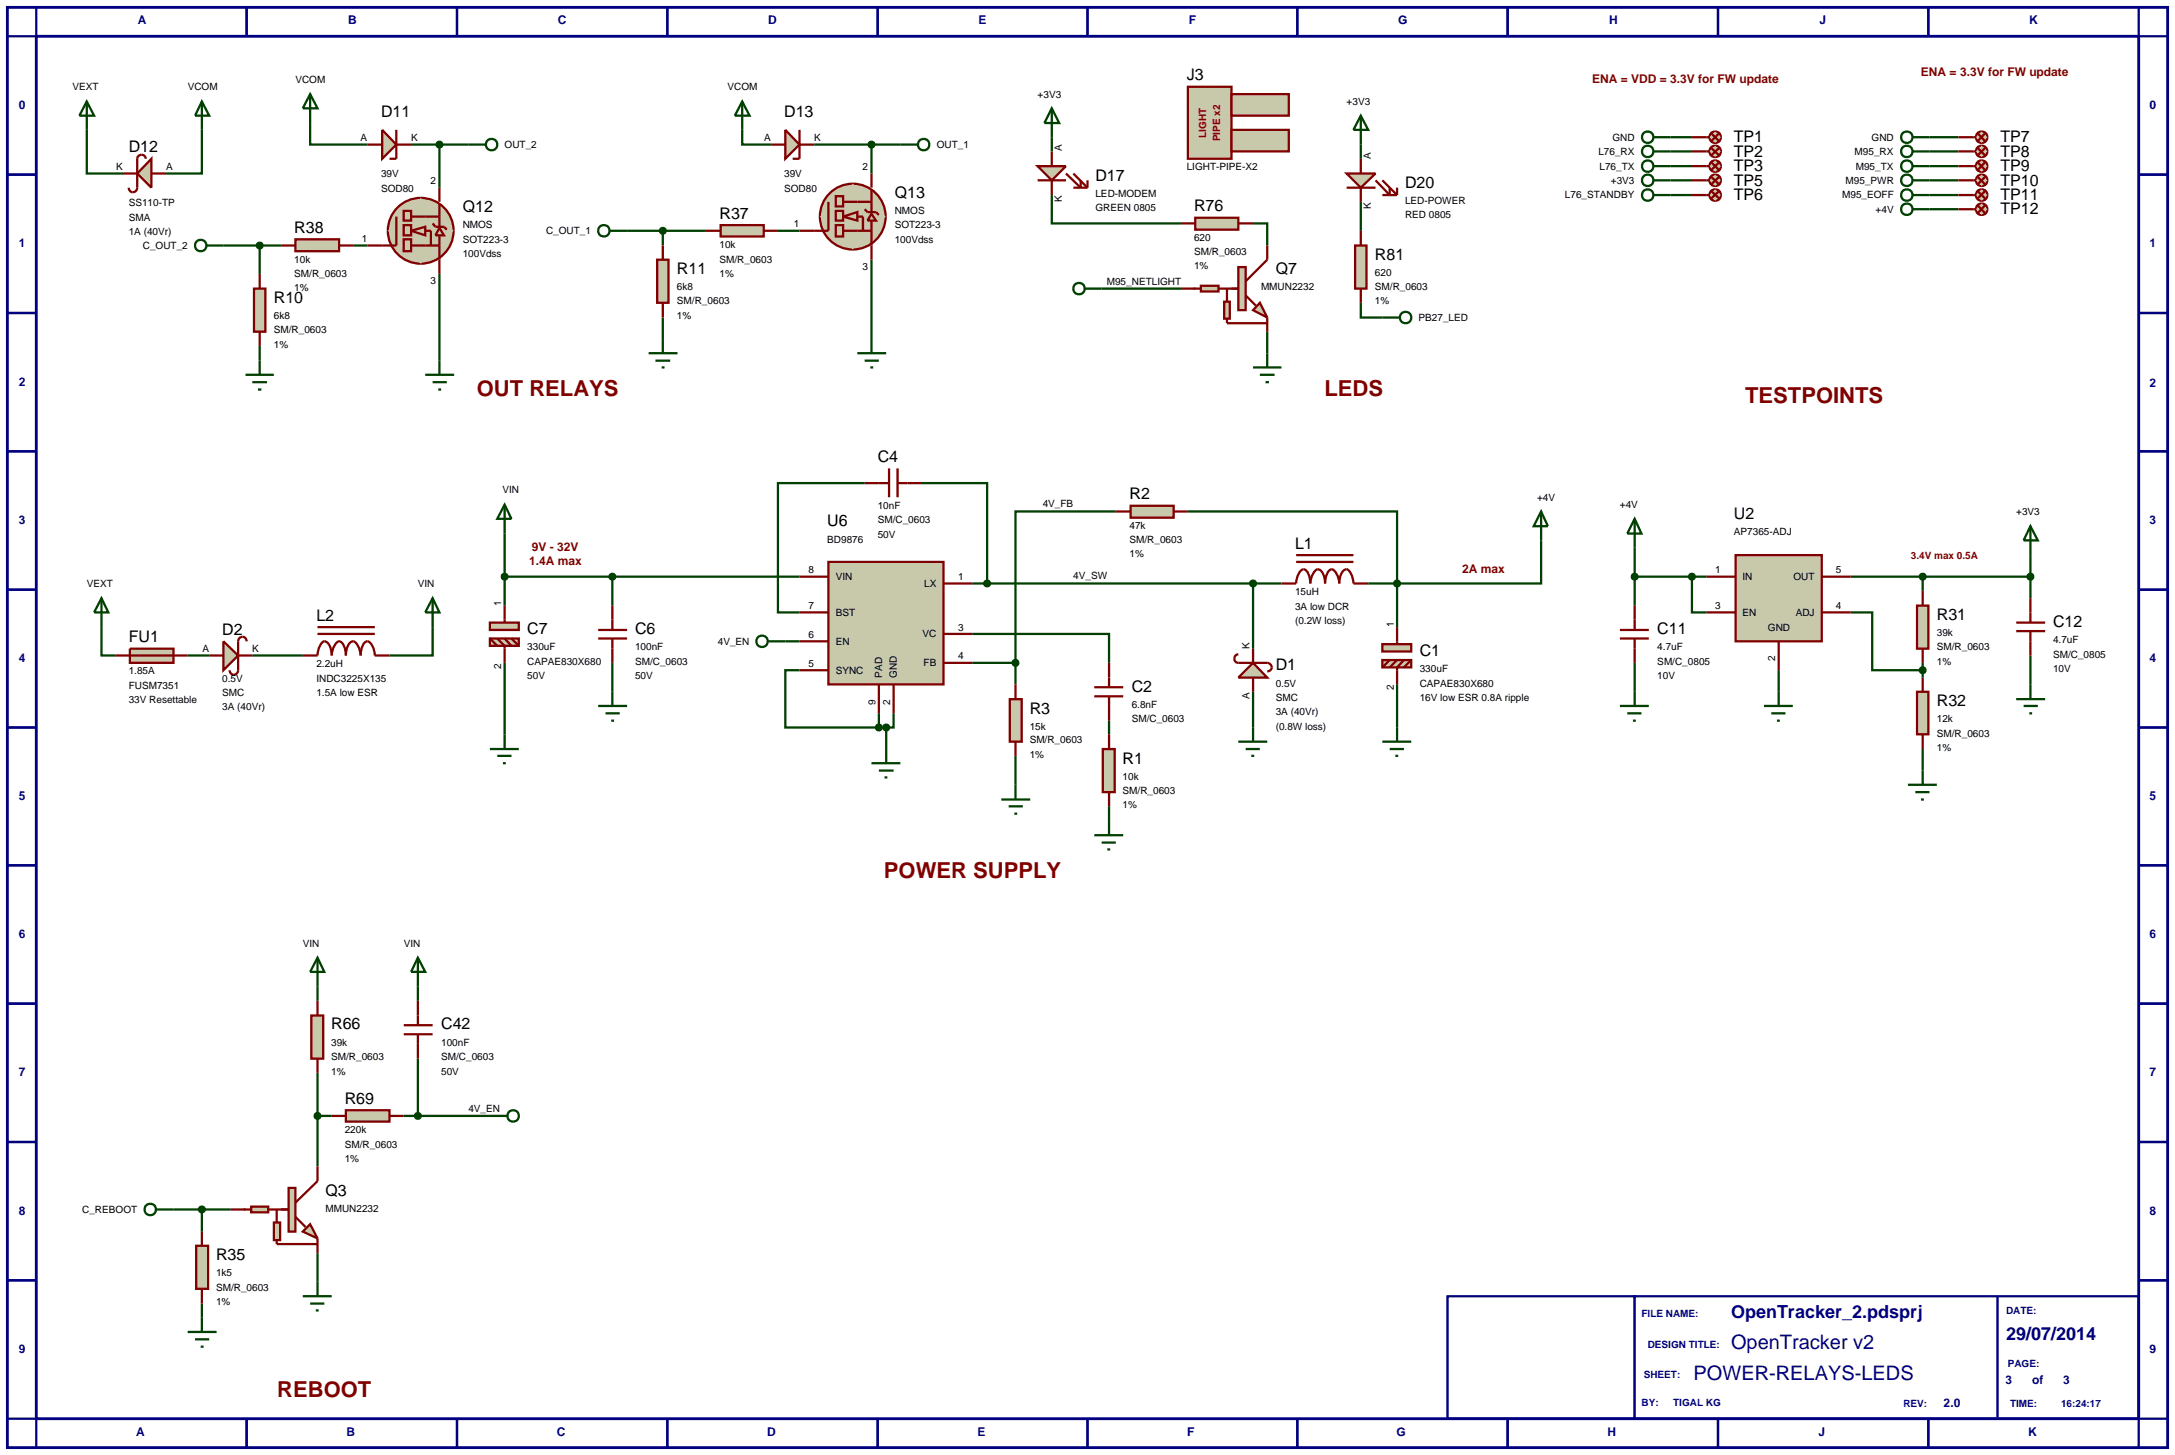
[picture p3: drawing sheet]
<svg xmlns="http://www.w3.org/2000/svg" width="384mm" height="257mm" viewBox="0 0 384 257" stroke-linecap="round" stroke-linejoin="round" font-family="sans-serif">
<g fill="#fff" stroke="#000080" stroke-width=".4">
<path d="M255.3 228.6h33v21.6h-33z"/>
<path d="M288.3 228.6h88.9v21.6h-88.9z"/>
</g>
<path d="M1.3 1.3h381v254h-381zM6.4 6.4h370.8v243.8h-370.8z" fill="none" stroke="#000080" stroke-width=".5"/>
<g fill="none" stroke="#000080" stroke-width=".4">
<path d="M6.4 1.3v5.1h-5.1M43.5 1.3v5.1M80.6 1.3v5.1M117.7 1.3v5.1M154.8 1.3v5.1M191.8 1.3v5.1M228.8 1.3v5.1M265.9 1.3v5.1M303 1.3v5.1M340.1 1.3v5.1M377.2 1.3v5.1h5.1M1.3 30.8h5.1"/>
<path d="M377.2 30.8h5.1M1.3 55.2h5.1M377.2 55.2h5.1M1.3 79.6h5.1M377.2 79.6h5.1M1.3 104h5.1M377.2 104h5.1M1.3 128.3h5.1M377.2 128.3h5.1M1.3 152.6h5.1M377.2 152.6h5.1M1.3 177h5.1"/>
<path d="M377.2 177h5.1M1.3 201.4h5.1M377.2 201.4h5.1M1.3 225.8h5.1M352.3 228.7v21.3M377.2 225.8h5.1M1.3 250.2h5.1v5.1M43.5 250.2v5.1M80.6 250.2v5.1M117.7 250.2v5.1M154.8 250.2v5.1M191.8 250.2v5.1"/>
<path d="M228.8 250.2v5.1M265.9 250.2v5.1M303 250.2v5.1M340.1 250.2v5.1M382.3 250.2h-5.1v5.1"/>
</g>
<g fill="none" stroke="#004000" stroke-width=".4">
<path d="M15.3 22.9v7.7h6.4M35.6 22.9v7.7h-6.3M54.7 21.7v3.8h10.1M72.5 25.5h10.1M77.5 25.5v7.6M130.9 22.9v2.6h5.1M143.6 25.5h15.2M153.7 25.5v5.1M185.5 34.4v5h22.8M185.5 24.2v2.5M221 39.4h2.5v3.9M240 25.5v2.5"/>
<path d="M240 35.6v5.1M294.6 24.2h3.8M294.6 26.7h3.8M294.6 29.3h3.8M294.6 31.8h3.8M294.6 34.4h3.8M340.3 24.2h5.1M340.3 26.7h5.1M340.3 29.3h5.1M340.3 31.8h5.1M340.3 34.4h5.1M340.3 36.9h5.1"/>
<path d="M39.4 43.3h10.2M45.8 43.3v5M62.3 43.3h2.5M77.5 48.3v15.3M110.6 40.7h13.9M116.9 40.7v2.6M116.9 56v3.8M137.2 40.7h3.8M153.7 45.8v14M194.3 50.9h14M223.5 58.5v3.8M240 53.4v2.6h3.8"/>
<path d="M45.8 61v2.6M89 94.1v12.7M152.5 85.2h-15.3v22.8h3.8M162.6 85.2h11.5v17.7M196.8 90.2h-17.7v26.7M209.5 90.2h36.9v12.7M271.8 95.3v7.6h-25.4M288.3 96.6v10.2M358.1 97.9v7.6M17.9 110.6v5h2.5M33.1 115.6h3.8M44.5 115.6h8.9"/>
<path d="M76.3 110.6v5h-7.6M89 116.9v12.6M89 101.7h52M108 101.7v5.1M108 116.9v5.1M138.5 113.1h2.5M141 118.2h-2.5v10.1h16.5M171.5 111.8h24.1v5.1M171.5 102.9h54.5M171.5 116.9h7.6M179.1 116.9v3.8M221 102.9v11.5"/>
<path d="M241.3 102.9h5.1M246.4 102.9v7.7M288.3 116.9v5.1M288.3 101.7h12.7M298.4 101.7v6.3h2.6M313.7 118.2v3.8M326.4 108h3.8v10.2h8.9M326.4 101.7h31.7M339.1 101.7v2.5M339.1 116.9v2.6M358.1 115.6v5.1M155 125.8v2.5"/>
<path d="M155 128.3h1.3M156.3 128.3v3.8M157.6 125.8v2.5h-1.3M179.1 133.3v5.1M195.6 127.1v2.4M221 122v6.3M246.4 120.7v7.6M339.1 132.1v3.8M195.6 142.2v2.6M56 174v2.5M73.7 174v2.5M56 189.2v16.5"/>
<path d="M56 196.8h2.5M71.2 196.8h18.3M73.7 186.7v10.1M30.6 213.3h10.1M35.6 213.3v3.9M35.6 229.9v2.5M56 221v5"/>
<circle cx="90.5" cy="196.8" r="1.01"/>
</g>
<path d="M54.9 179.1h2.1v7.6h-2.1z" fill="#c8c8aa" stroke="#800000" stroke-width=".4"/>
<path d="M56 176.5v2.6M73.7 176.5v4.3M56 186.7v2.5M71.2 182.4h5.1M71.2 180.8h5.1M73.7 182.4v4.3" fill="none" stroke="#800000" stroke-width=".4"/>
<path d="M56 168.9l1.2 2.5h-2.5zM56 168.9v5.1" fill="none" stroke="#004000" stroke-width=".4"/>
<path d="M61 195.8h7.7v2h-7.7z" fill="#c8c8aa" stroke="#800000" stroke-width=".4"/>
<path d="M58.5 196.8h2.5M68.7 196.8h2.5" fill="none" stroke="#800000" stroke-width=".4"/>
<path d="M73.4 196.4l.3-.1-.5 .5zM73.7 196.3l.3 .1 .2 .4zM74.2 196.8l-.2 .4-.3 .1zM73.2 196.8l.5 .5-.4-.2z" fill="#004000" stroke="#004000" stroke-width=".4"/>
<path d="M73.7 196.3l.5 .5-.5 .5-.5-.5z" fill="#004000"/>
<path d="M73.7 168.9l1.3 2.5h-2.5zM73.7 168.9v5.1" fill="none" stroke="#004000" stroke-width=".4"/>
<g fill="#c8c8aa" stroke="#800000" stroke-width=".4">
<path d="M72.5 40.7l2.5-.7v1.5z"/>
<path d="M70.1 36.6a5.8 5.8 0 0 1 4.1-1.7l-5.8 5.8a5.8 5.8 0 0 1 1.7-4.1zM74.2 34.9a5.8 5.8 0 0 1 5.8 5.8zM74.2 46.5l5.8-5.8a5.8 5.8 0 0 1-5.8 5.8zM68.4 40.7l5.8 5.8a5.8 5.8 0 0 1-5.8-5.8z"/>
</g>
<path d="M68.4 40.7l5.8-5.8 5.8 5.8-5.8 5.8z" fill="#c8c8aa"/>
<path d="M69.9 38.2v5.1h-2.5M72.5 38.2h5M72.5 43.3h5M75 40.7h1v2.6" fill="none" stroke="#800000" stroke-width=".4"/>
<path d="M77.5 40.2l.8 1.3h-1.5z" fill="#c8c8aa" stroke="#800000" stroke-width=".4"/>
<path d="M76.3 39.4l.5 .6h1.5l.5 .5M77.5 35.9v4.1M77.5 41.5v4.3" fill="none" stroke="#800000" stroke-width=".4"/>
<g fill="#c8c8aa" stroke="#800000" stroke-width=".4">
<path d="M71.2 37.2h1.3v1.7h-1.3z"/>
<path d="M71.2 42.2h1.3v2.1h-1.3z"/>
<path d="M71.2 39.7h1.3v1.8h-1.3z"/>
</g>
<path d="M77.5 33.1v2.5M64.8 43.3h2.6M77.5 45.8v2.5" fill="none" stroke="#800000" stroke-width=".4"/>
<path d="M67.4 22.9l2.5 2.6-2.5 2.5z" fill="#c8c8aa" stroke="#800000" stroke-width=".4"/>
<path d="M64.8 25.5h2.6M69.9 22.9v5.1h-1.2M69.9 25.5h2.6" fill="none" stroke="#800000" stroke-width=".4"/>
<path d="M26.7 28v5.1l-2.5-2.5z" fill="#c8c8aa" stroke="#800000" stroke-width=".4"/>
<path d="M21.7 30.6h2.5M25.7 28a.75 .75 0 0 0-.8-.7 .75 .75 0 0 0-.7 .7v5.1a.75 .75 0 0 1-.8 .8 .75 .75 0 0 1-.7-.8M26.7 30.6h2.6" fill="none" stroke="#800000" stroke-width=".4"/>
<g fill="none" stroke="#004000" stroke-width=".4">
<path d="M15.3 17.9l1.3 2.5h-2.6zM15.3 17.9v5M35.6 17.9l1.3 2.5h-2.5zM35.6 17.9v5M54.7 16.6l1.3 2.5h-2.6zM54.7 16.6v5.1M82.6 25.5h3.1M36.4 43.3h3M75 66.1h5.1M76.3 67.4h2.5M77.3 68.7h.5M77.5 63.6v2.5"/>
<circle cx="86.7" cy="25.5" r="1.01"/>
<circle cx="35.4" cy="43.3" r="1.01"/>
</g>
<path d="M77.2 25.1l.3-.1-.5 .5zM77.5 25l.4 .2 .1 .3zM78 25.5l-.1 .3-.4 .2zM77 25.5l.5 .5-.4-.2z" fill="#004000" stroke="#004000" stroke-width=".4"/>
<path d="M77.5 25l.5 .5-.5 .5-.5-.5z" fill="#004000"/>
<g fill="#c8c8aa" stroke="#800000" stroke-width=".4">
<path d="M148.7 38.2l2.5-.8v1.5z"/>
<path d="M146.3 34.1a5.8 5.8 0 0 1 4.1-1.7l-5.8 5.8a5.8 5.8 0 0 1 1.7-4.1zM150.4 32.4a5.8 5.8 0 0 1 5.8 5.8zM150.4 44l5.8-5.8a5.8 5.8 0 0 1-5.8 5.8zM144.6 38.2l5.8 5.8a5.8 5.8 0 0 1-5.8-5.8z"/>
</g>
<path d="M150.4 32.4l5.8 5.8-5.8 5.8-5.8-5.8z" fill="#c8c8aa"/>
<path d="M146.1 35.6v5.1h-2.5M148.7 35.6h5M151.2 38.2h1v2.5M148.7 40.7h5" fill="none" stroke="#800000" stroke-width=".4"/>
<path d="M153.7 37.7l.8 1.2h-1.5z" fill="#c8c8aa" stroke="#800000" stroke-width=".4"/>
<path d="M152.5 36.9l.5 .5h1.5l.5 .5M153.7 33.4v4M153.7 38.9v4.4" fill="none" stroke="#800000" stroke-width=".4"/>
<g fill="#c8c8aa" stroke="#800000" stroke-width=".4">
<path d="M147.4 34.6h1.3v1.8h-1.3z"/>
<path d="M147.4 39.7h1.3v2h-1.3z"/>
<path d="M147.4 37.2h1.3v1.7h-1.3z"/>
</g>
<path d="M153.7 30.6v2.5M141 40.7h2.6M153.7 43.3v2.5" fill="none" stroke="#800000" stroke-width=".4"/>
<g fill="none" stroke="#004000" stroke-width=".4">
<path d="M130.9 17.9l1.3 2.5h-2.6zM130.9 17.9v5M158.8 25.5h3.1M107.5 40.7h3.1M153.7 59.8v2.5M151.2 62.3h5.1M152.5 63.6h2.5M153.5 64.8h.5"/>
<circle cx="162.9" cy="25.5" r="1.01"/>
<circle cx="106.5" cy="40.7" r="1.01"/>
</g>
<path d="M138.5 22.9l2.5 2.6-2.5 2.5z" fill="#c8c8aa" stroke="#800000" stroke-width=".4"/>
<path d="M136 25.5h2.5M141 22.9v5.1h-1.2M141 25.5h2.6" fill="none" stroke="#800000" stroke-width=".4"/>
<path d="M153.4 25.1l.3-.1-.5 .5zM153.7 25l.3 .1 .2 .4zM154.2 25.5l-.1 .3-.4 .2zM153.2 25.5l.5 .5-.4-.2z" fill="#004000" stroke="#004000" stroke-width=".4"/>
<path d="M153.7 25l.5 .5-.5 .5-.5-.5z" fill="#004000"/>
<g fill="none" stroke="#004000" stroke-width=".4">
<path d="M191.3 50.9h3M221 64.8h5M222.2 66.1h2.6M223.2 67.4h.6M223.5 62.3v2.5"/>
<circle cx="190.3" cy="50.9" r="1.01"/>
</g>
<path d="M183 29.3h5l-2.5 2.5z" fill="#c8c8aa" stroke="#800000" stroke-width=".4"/>
<path d="M183 31.8h5M185.5 26.7v2.6M185.5 31.8v2.6M188 30.6l2.6 2.5v-1.3M189.3 30.6l2.5 2.5M189.3 33.1h2.5M191.8 31.8v1.3" fill="none" stroke="#800000" stroke-width=".4"/>
<path d="M210.8 38.4h7.6v2.1h-7.6z" fill="#c8c8aa" stroke="#800000" stroke-width=".4"/>
<path d="M208.3 39.4h2.5M218.4 39.4h2.6" fill="none" stroke="#800000" stroke-width=".4"/>
<g fill="none" stroke="#004000" stroke-width=".4">
<path d="M185.5 19.1l1.3 2.6h-2.6zM185.5 19.1v5.1M243.8 56h3.1"/>
<circle cx="247.9" cy="56" r="1.01"/>
</g>
<path d="M237.5 30.6h5.1l-2.6 2.5z" fill="#c8c8aa" stroke="#800000" stroke-width=".4"/>
<path d="M237.5 33.1h5.1M240 28v2.6M240 33.1v2.5M242.6 31.8l2.5 2.6v-1.3M243.8 31.8l2.6 2.6M243.8 34.4h2.6M246.4 33.1v1.3" fill="none" stroke="#800000" stroke-width=".4"/>
<path d="M239 43.3h2v7.6h-2z" fill="#c8c8aa" stroke="#800000" stroke-width=".4"/>
<path d="M240 40.7v2.6M240 50.9v2.5" fill="none" stroke="#800000" stroke-width=".4"/>
<path d="M240 20.4l1.3 2.5h-2.6zM240 20.4v5.1" fill="none" stroke="#004000" stroke-width=".4"/>
<g fill="#c8c8aa" stroke="#800000" stroke-width=".4">
<path d="M209.5 15.3h7.7v12.7h-7.7z"/>
<path d="M217.2 16.6h10.1v3.8h-10.1z"/>
<path d="M217.2 22.9h10.1v3.8h-10.1z"/>
<path d="M221 116.9l2.5 2.6h-5.1z"/>
</g>
<path d="M218.4 115.4a.75 .75 0 0 0-.7 .7 .75 .75 0 0 0 .7 .8h5.1a.75 .75 0 0 1 .8 .7 .75 .75 0 0 1-.8 .8M221 114.4v2.5M221 119.5v2.5" fill="none" stroke="#800000" stroke-width=".4"/>
<g fill="#c8c8aa" stroke="#800000" stroke-width=".4">
<path d="M243.8 113.6h5.1v1.3h-5.1z"/>
<path d="M243.8 116.4h5.1v1.3h-5.1z"/>
</g>
<path d="M245.1 116.4l-1.3 1.3M246.4 110.6v3M246.4 116.4l-1.3 1.3M247.6 116.4l-1.2 1.3v3M248.9 116.4l-1.3 1.3" fill="none" stroke="#800000" stroke-width=".4"/>
<path d="M194.5 132.1h2.1v7.6h-2.1z" fill="#c8c8aa" stroke="#800000" stroke-width=".4"/>
<path d="M195.6 129.5v2.6M195.6 139.7v2.5" fill="none" stroke="#800000" stroke-width=".4"/>
<path d="M199.4 89.2h7.6v2.1h-7.6z" fill="#c8c8aa" stroke="#800000" stroke-width=".4"/>
<path d="M196.8 90.2h2.6M207 90.2h2.5" fill="none" stroke="#800000" stroke-width=".4"/>
<path d="M178.1 123.3h2.1v7.5h-2.1z" fill="#c8c8aa" stroke="#800000" stroke-width=".4"/>
<path d="M195.6 116.9v4.3M179.1 120.7v2.6M179.1 130.8v2.5M193 121.2h5.1M193 122.8h5.1M195.6 122.8v4.3" fill="none" stroke="#800000" stroke-width=".4"/>
<g fill="none" stroke="#004000" stroke-width=".4">
<path d="M179.1 138.4v2.6M218.4 130.8h5.1M219.7 132.1h2.5M220.7 133.3h.5M221 128.3v2.5M243.8 130.8h5.1M245.1 132.1h2.5M246.1 133.3h.5M246.4 128.3v2.5M176.6 141h5.1M177.9 142.2h2.5M178.9 143.5h.5"/>
<path d="M193 147.3h5.1M194.3 148.6h2.5M195.3 149.8h.5M195.6 144.8v2.5"/>
</g>
<path d="M246 102.6l.4-.2-.5 .5zM246.4 102.4l.4 .2 .1 .3zM246.4 103.4l.5-.5-.1 .3zM245.9 102.9l.5 .5-.3-.1z" fill="#004000" stroke="#004000" stroke-width=".4"/>
<path d="M245.9 102.9l.5-.5 .5 .5-.5 .5z" fill="#004000"/>
<path d="M89 89l1.2 2.5h-2.5zM89 89v5.1M271.8 90.2l1.2 2.6h-2.5zM271.8 90.2v5.1M17.9 105.5l1.2 2.5h-2.5zM17.9 105.5v5.1M105.5 124.5h5.1M106.8 125.8h2.5M107.8 127.1h.5M108 122v2.5" fill="none" stroke="#004000" stroke-width=".4"/>
<path d="M228.6 99.1h10.1M228.6 97.9h10.1M105.5 111.1h5.1M105.5 112.6h5.1M108 106.8v4.3M108 112.6v4.3M226 102.9h2.6a2.55 2.55 0 0 1 1.3-2.5 1.5 1.5 0 0 1 1 1.3l.2 1.2a2.73 2.73 0 0 1 1.3-2.5 1.5 1.5 0 0 1 1.1 1.3l.2 1.2a3.3 3.3 0 0 1 .9-2.4l.3-.1a2.73 2.73 0 0 1 1.3 2.5 3.1 3.1 0 0 1 .9-2.4l.4-.1a2.7 2.7 0 0 1 1.2 2.5h2.6" fill="none" stroke="#800000" stroke-width=".4"/>
<path d="M39.4 113.1l2.6 2.5-2.6 2.6z" fill="#c8c8aa" stroke="#800000" stroke-width=".4"/>
<path d="M36.9 115.6h2.5M42 115.6h2.5M43.5 113.1a.75 .75 0 0 0-.8-.8 .75 .75 0 0 0-.7 .8v5.1a.75 .75 0 0 1-.8 .8 .75 .75 0 0 1-.7-.8" fill="none" stroke="#800000" stroke-width=".4"/>
<g fill="none" stroke="#004000" stroke-width=".4">
<path d="M135.5 113.1h3"/>
<circle cx="134.4" cy="113.1" r="1.01"/>
</g>
<path d="M22.9 114.4h7.7v2.5h-7.7z" fill="#c8c8aa" stroke="#800000" stroke-width=".4"/>
<path d="M20.4 115.6h12.7" fill="none" stroke="#800000" stroke-width=".4"/>
<g fill="#c8c8aa" stroke="#800000" stroke-width=".4">
<path d="M86.4 109.8h5.1v1.3h-5.1z"/>
<path d="M86.4 112.6h5.1v1.3h-5.1z"/>
</g>
<g fill="none" stroke="#800000" stroke-width=".4">
<path d="M86.4 112.6l1.3 1.3M87.7 112.6l1.3 1.3v3M89 106.8v3M89 112.6l1.2 1.3M90.2 112.6l1.3 1.3M285.7 111.1h5.1M285.7 112.6h5.1M288.3 106.8v4.3M288.3 112.6v4.3M355.6 109.8h5.1M355.6 111.3h5.1M358.1 105.5v4.3"/>
<path d="M358.1 111.3v4.3"/>
</g>
<g fill="none" stroke="#004000" stroke-width=".4">
<path d="M288.3 91.5l1.2 2.6h-2.5zM288.3 91.5v5.1M358.1 92.8l1.3 2.5h-2.5zM358.1 92.8v5.1M86.4 132.1h5.1M87.7 133.3h2.5M88.7 134.6h.5M89 129.5v2.6M285.7 124.5h5.1M287 125.8h2.5M288 127.1h.5M288.3 122v2.5"/>
<path d="M355.6 123.3h5.1M356.9 124.5h2.5M357.9 125.8h.5M358.1 120.7v2.6"/>
</g>
<path d="M88.6 101.4l.4-.2-.5 .5zM89 101.2l.3 .1 .2 .4zM89.5 101.7l-.1 .3-.4 .2zM88.5 101.7l.5 .5-.4-.2z" fill="#004000" stroke="#004000" stroke-width=".4"/>
<path d="M88.5 101.7l.5-.5 .5 .5-.5 .5z" fill="#004000"/>
<g fill="none" stroke="#004000" stroke-width=".4">
<path d="M291.6 24.2h3M291.6 26.7h3M291.6 29.3h3M291.6 31.8h3M291.6 34.4h3M337.3 24.2h3M337.3 26.7h3M337.3 29.3h3M337.3 31.8h3M337.3 34.4h3M337.3 36.9h3M76.3 105.5l1.2 2.5h-2.5z"/>
<path d="M76.3 105.5v5.1"/>
<circle cx="290.6" cy="26.7" r="1.01"/>
<circle cx="290.6" cy="29.3" r="1.01"/>
<circle cx="290.6" cy="34.4" r="1.01"/>
<circle cx="290.6" cy="24.2" r="1.01"/>
<circle cx="290.6" cy="31.8" r="1.01"/>
<circle cx="336.3" cy="26.7" r="1.01"/>
<circle cx="336.3" cy="29.3" r="1.01"/>
<circle cx="336.3" cy="34.4" r="1.01"/>
<circle cx="336.3" cy="24.2" r="1.01"/>
<circle cx="336.3" cy="36.9" r="1.01"/>
<circle cx="336.3" cy="31.8" r="1.01"/>
</g>
<path d="M53.4 115.6h2.6a2.7 2.7 0 0 1 1.2-2.5 1.5 1.5 0 0 1 1.1 1.3l.2 1.2a2.73 2.73 0 0 1 1.3-2.5 1.49 1.49 0 0 1 1 1.3l.2 1.2a3.1 3.1 0 0 1 .9-2.4 .9 .9 0 0 1 1.2 .7l.4 1.1 .1 .6a3.3 3.3 0 0 1 .9-2.4 .9 .9 0 0 1 1.2 .7l.3 1.1 .1 .6h2.6M56 111.8h10.1M56 110.6h10.1" fill="none" stroke="#800000" stroke-width=".4"/>
<path d="M301.8 23.5l.7-.3-1 1zM302.5 23.2a.94 .94 0 0 1 1 1zM302.5 25.2l1-1a.94 .94 0 0 1-1 1zM301.5 24.2l1 1a.94 .94 0 0 1-1-1z" fill="#c8c8aa" stroke="#800000" stroke-width=".4"/>
<path d="M302.5 23.2l1 1-1 1-1-1z" fill="#c8c8aa"/>
<path d="M298.4 24.2h3.1M301.7 23.4l1.6 1.6M303.3 23.4l-1.6 1.6" fill="none" stroke="#800000" stroke-width=".4"/>
<path d="M301.8 26l.7-.3-1 1zM302.5 25.7a.94 .94 0 0 1 1 1zM303.5 26.7a.94 .94 0 0 1-1 1zM301.5 26.7l1 1a.94 .94 0 0 1-1-1z" fill="#c8c8aa" stroke="#800000" stroke-width=".4"/>
<path d="M302.5 25.7l1 1-1 1-1-1z" fill="#c8c8aa"/>
<path d="M298.4 26.7h3.1M301.7 26l1.6 1.5M303.3 26l-1.6 1.5" fill="none" stroke="#800000" stroke-width=".4"/>
<path d="M301.8 28.6l.7-.3-1 1zM302.5 28.3a.94 .94 0 0 1 1 1zM303.5 29.3a.94 .94 0 0 1-1 1zM301.5 29.3l1 1a.94 .94 0 0 1-1-1z" fill="#c8c8aa" stroke="#800000" stroke-width=".4"/>
<path d="M302.5 28.3l1 1-1 1-1-1z" fill="#c8c8aa"/>
<path d="M298.4 29.3h3.1M301.7 28.5l1.6 1.6M303.3 28.5l-1.6 1.6" fill="none" stroke="#800000" stroke-width=".4"/>
<path d="M301.8 31.1l.7-.3-1 1zM302.5 30.8a.94 .94 0 0 1 1 1zM302.5 32.8l1-1a.94 .94 0 0 1-1 1zM301.5 31.8l1 1a.94 .94 0 0 1-1-1z" fill="#c8c8aa" stroke="#800000" stroke-width=".4"/>
<path d="M302.5 30.8l1 1-1 1-1-1z" fill="#c8c8aa"/>
<path d="M298.4 31.8h3.1M301.7 31.1l1.6 1.5M303.3 31.1l-1.6 1.5" fill="none" stroke="#800000" stroke-width=".4"/>
<path d="M301.8 33.7l.7-.3-1 1zM302.5 33.4a.94 .94 0 0 1 1 1zM302.5 35.4l1-1a.94 .94 0 0 1-1 1zM301.5 34.4l1 1a.94 .94 0 0 1-1-1z" fill="#c8c8aa" stroke="#800000" stroke-width=".4"/>
<path d="M302.5 33.4l1 1-1 1-1-1z" fill="#c8c8aa"/>
<path d="M298.4 34.4h3.1M301.7 33.6l1.6 1.5M303.3 33.6l-1.6 1.5" fill="none" stroke="#800000" stroke-width=".4"/>
<path d="M348.8 23.5l.7-.3-1 1zM349.5 23.2a.94 .94 0 0 1 1 1zM350.5 24.2a.94 .94 0 0 1-1 1zM348.5 24.2l1 1a.94 .94 0 0 1-1-1z" fill="#c8c8aa" stroke="#800000" stroke-width=".4"/>
<path d="M348.5 24.2l1-1 1 1-1 1z" fill="#c8c8aa"/>
<path d="M345.4 24.2h3.1M348.7 23.4l1.5 1.6M350.2 23.4l-1.5 1.6" fill="none" stroke="#800000" stroke-width=".4"/>
<path d="M348.8 26l.7-.3-1 1zM349.5 25.7a.94 .94 0 0 1 1 1zM350.5 26.7a.94 .94 0 0 1-1 1zM348.5 26.7l1 1a.94 .94 0 0 1-1-1z" fill="#c8c8aa" stroke="#800000" stroke-width=".4"/>
<path d="M349.5 25.7l1 1-1 1-1-1z" fill="#c8c8aa"/>
<path d="M345.4 26.7h3.1M348.7 26l1.5 1.5M350.2 26l-1.5 1.5" fill="none" stroke="#800000" stroke-width=".4"/>
<path d="M348.8 28.6l.7-.3-1 1zM349.5 28.3a.94 .94 0 0 1 1 1zM350.5 29.3a.94 .94 0 0 1-1 1zM348.5 29.3l1 1a.94 .94 0 0 1-1-1z" fill="#c8c8aa" stroke="#800000" stroke-width=".4"/>
<path d="M349.5 28.3l1 1-1 1-1-1z" fill="#c8c8aa"/>
<path d="M345.4 29.3h3.1M348.7 28.5l1.5 1.6M350.2 28.5l-1.5 1.6" fill="none" stroke="#800000" stroke-width=".4"/>
<path d="M348.8 31.1l.7-.3-1 1zM349.5 30.8a.94 .94 0 0 1 1 1zM350.5 31.8a.94 .94 0 0 1-1 1zM348.5 31.8l1 1a.94 .94 0 0 1-1-1z" fill="#c8c8aa" stroke="#800000" stroke-width=".4"/>
<path d="M348.5 31.8l1-1 1 1-1 1z" fill="#c8c8aa"/>
<path d="M345.4 31.8h3.1M348.7 31.1l1.5 1.5M350.2 31.1l-1.5 1.5" fill="none" stroke="#800000" stroke-width=".4"/>
<path d="M348.8 33.7l.7-.3-1 1zM349.5 33.4a.94 .94 0 0 1 1 1zM349.5 35.4l1-1a.94 .94 0 0 1-1 1zM348.5 34.4l1 1a.94 .94 0 0 1-1-1z" fill="#c8c8aa" stroke="#800000" stroke-width=".4"/>
<path d="M349.5 33.4l1 1-1 1-1-1z" fill="#c8c8aa"/>
<path d="M345.4 34.4h3.1M348.7 33.6l1.5 1.5M350.2 33.6l-1.5 1.5" fill="none" stroke="#800000" stroke-width=".4"/>
<path d="M348.8 36.2l.7-.3-1 1zM349.5 35.9a.94 .94 0 0 1 1 1zM350.5 36.9a.94 .94 0 0 1-1 1zM348.5 36.9l1 1a.94 .94 0 0 1-1-1z" fill="#c8c8aa" stroke="#800000" stroke-width=".4"/>
<path d="M348.5 36.9l1-1 1 1-1 1z" fill="#c8c8aa"/>
<path d="M345.4 36.9h3.1M348.7 36.1l1.5 1.6M350.2 36.1l-1.5 1.6" fill="none" stroke="#800000" stroke-width=".4"/>
<path d="M306.1 97.9h15.2v15.2h-15.2z" fill="#c8c8aa" stroke="#800000" stroke-width=".4"/>
<path d="M301 101.7h5.1M301 108h5.1M313.7 113.1v5.1M321.3 101.7h5.1M321.3 108h5.1" fill="none" stroke="#800000" stroke-width=".4"/>
<path d="M287.9 101.4l.4-.2-.5 .5zM288.3 101.2l.3 .1 .2 .4zM288.8 101.7l-.1 .3-.4 .2zM287.8 101.7l.5 .5-.4-.2z" fill="#004000" stroke="#004000" stroke-width=".4"/>
<path d="M287.8 101.7l.5-.5 .5 .5-.5 .5z" fill="#004000"/>
<path d="M357.7 101.4l.4-.2-.5 .5zM358.1 101.2l.4 .2 .1 .3zM358.6 101.7l-.1 .3-.4 .2zM357.6 101.7l.5 .5-.4-.2z" fill="#004000" stroke="#004000" stroke-width=".4"/>
<path d="M357.6 101.7l.5-.5 .5 .5-.5 .5z" fill="#004000"/>
<path d="M311.1 124.5h5.1M312.4 125.8h2.5M313.4 127.1h.5M313.7 122v2.5" fill="none" stroke="#004000" stroke-width=".4"/>
<path d="M298 101.4l.4-.2-.5 .5zM298.4 101.2l.3 .1 .2 .4zM298.4 102.2l.5-.5-.1 .3zM297.9 101.7l.5 .5-.4-.2z" fill="#004000" stroke="#004000" stroke-width=".4"/>
<path d="M297.9 101.7l.5-.5 .5 .5-.5 .5z" fill="#004000"/>
<path d="M338.1 106.8h2v7.6h-2z" fill="#c8c8aa" stroke="#800000" stroke-width=".4"/>
<path d="M339.1 104.2v2.6M339.1 114.4v2.5" fill="none" stroke="#800000" stroke-width=".4"/>
<path d="M338.1 122h2v7.5h-2z" fill="#c8c8aa" stroke="#800000" stroke-width=".4"/>
<path d="M339.1 119.5v2.5M339.1 129.5v2.6" fill="none" stroke="#800000" stroke-width=".4"/>
<path d="M338.7 101.4l.4-.2-.5 .5zM339.1 101.2l.3 .1 .2 .4zM339.6 101.7l-.1 .3-.4 .2zM338.6 101.7l.5 .5-.4-.2z" fill="#004000" stroke="#004000" stroke-width=".4"/>
<path d="M338.6 101.7l.5-.5 .5 .5-.5 .5z" fill="#004000"/>
<path d="M336.5 138.4h5.1M337.8 139.7h2.5M339.1 135.9v2.5M338.8 141h.5" fill="none" stroke="#004000" stroke-width=".4"/>
<path d="M338.7 117.9l.4-.2-.5 .5zM339.1 117.7l.3 .1 .2 .4zM339.1 118.7l.5-.5-.2 .4zM338.6 118.2l.5 .5-.4-.2z" fill="#004000" stroke="#004000" stroke-width=".4"/>
<path d="M338.6 118.2l.5-.5 .5 .5-.5 .5z" fill="#004000"/>
<g fill="#c8c8aa" stroke="#800000" stroke-width=".4">
<path d="M54.7 215.9l1.3 2.5-2.6-1.2z"/>
<path d="M50.9 209.5h1.2v7.7h-1.2z"/>
</g>
<path d="M49.6 213.3h1.3M52.1 214.6l1.8 1.8M56 208.3l-3.9 3.8" fill="none" stroke="#800000" stroke-width=".4"/>
<g fill="#c8c8aa" stroke="#800000" stroke-width=".4">
<path d="M44.3 212.8h3v1h-3z"/>
<path d="M48.3 215.6h1.1v3.1h-1.1z"/>
</g>
<path d="M40.7 213.3h3.6M47.3 213.3h3.6M48.8 213.3v2.3M48.8 218.7v.7h7.2M56 205.7v2.6M56 218.4v2.6" fill="none" stroke="#800000" stroke-width=".4"/>
<g fill="none" stroke="#004000" stroke-width=".4">
<path d="M27.5 213.3h3.1M53.4 228.6h5.1M54.7 229.9h2.5M55.7 231.1h.5M56 226v2.6"/>
<circle cx="26.5" cy="213.3" r="1.01"/>
</g>
<path d="M34.6 219.7h2.1v7.6h-2.1z" fill="#c8c8aa" stroke="#800000" stroke-width=".4"/>
<path d="M35.6 217.2v2.5M35.6 227.3v2.6" fill="none" stroke="#800000" stroke-width=".4"/>
<path d="M33.1 234.9h5.1M34.4 236.2h2.5M35.4 237.5h.5M35.6 232.4v2.5" fill="none" stroke="#004000" stroke-width=".4"/>
<path d="M35.2 213l.4-.2-.5 .5zM35.6 212.8l.4 .2 .1 .3zM35.6 213.8l.5-.5-.2 .4zM35.1 213.3l.5 .5-.3-.1z" fill="#004000" stroke="#004000" stroke-width=".4"/>
<path d="M35.1 213.3l.5-.5 .5 .5-.5 .5z" fill="#004000"/>
<g fill="#c8c8aa" stroke="#800000" stroke-width=".4">
<path d="M222.2 53.4l1.3 2.6-2.5-1.3z"/>
<path d="M218.4 47.1h1.3v7.6h-1.3z"/>
</g>
<path d="M217.2 50.9h1.2M219.7 52.1l1.8 1.8M223.5 45.8l-3.8 3.8" fill="none" stroke="#800000" stroke-width=".4"/>
<g fill="#c8c8aa" stroke="#800000" stroke-width=".4">
<path d="M211.8 50.4h3.1v1h-3.1z"/>
<path d="M215.9 53.2h1v3h-1z"/>
</g>
<path d="M208.3 50.9h3.5M214.9 50.9h3.5M216.4 50.9v2.3M216.4 56.2v.8h7.1M223.5 43.3v2.5M223.5 56v2.5" fill="none" stroke="#800000" stroke-width=".4"/>
<path d="M127.1 39.7h7.6v2h-7.6z" fill="#c8c8aa" stroke="#800000" stroke-width=".4"/>
<path d="M124.5 40.7h2.6M134.7 40.7h2.5" fill="none" stroke="#800000" stroke-width=".4"/>
<path d="M52.1 42.2h7.7v2.1h-7.7z" fill="#c8c8aa" stroke="#800000" stroke-width=".4"/>
<path d="M49.6 43.3h2.5M59.8 43.3h2.5" fill="none" stroke="#800000" stroke-width=".4"/>
<path d="M44.8 50.9h2v7.6h-2z" fill="#c8c8aa" stroke="#800000" stroke-width=".4"/>
<path d="M45.8 48.3v2.6M45.8 58.5v2.5" fill="none" stroke="#800000" stroke-width=".4"/>
<path d="M45.4 43l.4-.2-.5 .5zM45.8 42.8l.3 .1 .2 .4zM45.8 43.8l.5-.5-.2 .4zM45.3 43.3l.5 .5-.3-.1z" fill="#004000" stroke="#004000" stroke-width=".4"/>
<path d="M45.3 43.3l.5-.5 .5 .5-.5 .5z" fill="#004000"/>
<path d="M43.3 66.1h5M44.5 67.4h2.6M45.5 68.7h.6M45.8 63.6v2.5" fill="none" stroke="#004000" stroke-width=".4"/>
<path d="M115.9 45.8h2v7.6h-2z" fill="#c8c8aa" stroke="#800000" stroke-width=".4"/>
<path d="M116.9 43.3v2.5M116.9 53.4v2.6" fill="none" stroke="#800000" stroke-width=".4"/>
<path d="M116.6 40.3l.3-.1-.5 .5zM116.9 40.2l.3 .1 .2 .4zM117.4 40.7l-.2 .4-.3 .1zM116.4 40.7l.5 .5-.3-.1z" fill="#004000" stroke="#004000" stroke-width=".4"/>
<path d="M116.4 40.7l.5-.5 .5 .5-.5 .5z" fill="#004000"/>
<path d="M116.9 59.8v2.5M114.4 62.3h5.1M115.6 63.6h2.6M116.7 64.8h.5" fill="none" stroke="#004000" stroke-width=".4"/>
<path d="M146.1 99.1h20.3v21.6h-20.3z" fill="#c8c8aa" stroke="#800000" stroke-width=".4"/>
<path d="M141 101.7h5.1M141 118.2h5.1M141 113.1h5.1M141 108h5.1M166.4 102.9h5.1M166.4 111.8h5.1M166.4 116.9h5.1M155 120.7v5.1M157.6 120.7v5.1" fill="none" stroke="#800000" stroke-width=".4"/>
<path d="M107.6 101.4l.4-.2-.5 .5zM108 101.2l.4 .2 .1 .3zM108.5 101.7l-.1 .3-.4 .2zM107.5 101.7l.5 .5-.3-.1z" fill="#004000" stroke="#004000" stroke-width=".4"/>
<path d="M107.5 101.7l.5-.5 .5 .5-.5 .5z" fill="#004000"/>
<path d="M153.7 134.6h5.1M155 135.9h2.6M156 137.1h.5M156.3 132.1v2.5" fill="none" stroke="#004000" stroke-width=".4"/>
<path d="M156 127.9l.3-.1-.5 .5zM156.3 127.8l.3 .1 .2 .4zM156.3 128.8l.5-.5-.2 .4zM155.8 128.3l.5 .5-.3-.1z" fill="#004000" stroke="#004000" stroke-width=".4"/>
<path d="M156.3 127.8l.5 .5-.5 .5-.5-.5z" fill="#004000"/>
<path d="M154.7 127.9l.3-.1-.5 .5zM155 127.8l.4 .2 .1 .3zM155.5 128.3l-.1 .3-.4 .2zM154.5 128.3l.5 .5-.3-.1z" fill="#004000" stroke="#004000" stroke-width=".4"/>
<path d="M154.5 128.3l.5-.5 .5 .5-.5 .5z" fill="#004000"/>
<path d="M152.5 85.2h4.3M156.8 82.6v5.1M158.3 82.6v5.1M158.3 85.2h4.3" fill="none" stroke="#800000" stroke-width=".4"/>
<path d="M220.6 102.6l.4-.2-.5 .5zM221 102.4l.4 .2 .1 .3zM221 103.4l.5-.5-.1 .3zM220.5 102.9l.5 .5-.3-.1z" fill="#004000" stroke="#004000" stroke-width=".4"/>
<path d="M220.5 102.9l.5-.5 .5 .5-.5 .5z" fill="#004000"/>
<path d="M173.7 102.6l.4-.2-.5 .5zM174.1 102.4l.3 .1 .2 .4zM174.6 102.9l-.1 .3-.4 .2zM173.6 102.9l.5 .5-.3-.1z" fill="#004000" stroke="#004000" stroke-width=".4"/>
<path d="M173.6 102.9l.5-.5 .5 .5-.5 .5z" fill="#004000"/>
<path d="M178.7 116.6l.4-.2-.5 .5zM179.1 116.4l.3 .1 .2 .4zM179.6 116.9l-.1 .3-.4 .2zM178.6 116.9l.5 .5-.4-.2z" fill="#004000" stroke="#004000" stroke-width=".4"/>
<path d="M178.6 116.9l.5-.5 .5 .5-.5 .5z" fill="#004000"/>
<path d="M55.7 196.4l.3-.1-.5 .5zM56 196.3l.3 .1 .2 .4zM56.5 196.8l-.2 .4-.3 .1zM55.5 196.8l.5 .5-.4-.2z" fill="#004000" stroke="#004000" stroke-width=".4"/>
<path d="M56 196.3l.5 .5-.5 .5-.5-.5z" fill="#004000"/>
<g font-size="3.9" fill="#800000">
<text x="84.1" y="69.9">OUT RELAYS</text>
<text x="233.6" y="69.9">LEDS</text>
<text x="307.8" y="71.1">TESTPOINTS</text>
<text x="155.9" y="154.9">POWER SUPPLY</text>
<text x="48.9" y="246.3">REBOOT</text>
</g>
<g font-size="3.5" fill="#000080">
<text x="305.3" y="238">OpenTracker v2</text>
<text x="298.7" y="243.4">POWER-RELAYS-LEDS</text>
</g>
<g font-size="3.2" fill="#000080">
<text x="305.3" y="232.4">OpenTracker_2.pdsprj</text>
<text x="353.8" y="236.4">29/07/2014</text>
</g>
<g font-size="2.8">
<text x="209.3" y="14.2">J3</text>
<text x="67.2" y="20.6">D11</text>
<text x="138.3" y="20.6">D13</text>
<text x="22.7" y="26.9">D12</text>
<text x="305.8" y="25.1">TP1</text>
<text x="305.8" y="27.7">TP2</text>
<text x="352.8" y="25.1">TP7</text>
<text x="352.8" y="27.7">TP8</text>
<text x="157.8" y="34.9">Q13</text>
<text x="193.2" y="31.9">D17</text>
<text x="247.8" y="33.2">D20</text>
<text x="305.8" y="30.2">TP3</text>
<text x="305.8" y="32.8">TP5</text>
<text x="305.8" y="35.3">TP6</text>
<text x="352.8" y="30.2">TP9</text>
<text x="352.8" y="32.8">TP10</text>
<text x="352.8" y="35.3">TP11</text>
<text x="51.9" y="41.1">R38</text>
<text x="81.6" y="37.5">Q12</text>
<text x="126.9" y="38.6">R37</text>
<text x="210.6" y="37.3">R76</text>
<text x="352.8" y="37.8">TP12</text>
<text x="242.5" y="45.9">R81</text>
<text x="48.3" y="53.5">R10</text>
<text x="119.4" y="48.4">R11</text>
<text x="225" y="48.4">Q7</text>
<text x="154.8" y="81.5">C4</text>
<text x="199.2" y="88.1">R2</text>
<text x="145.9" y="92.8">U6</text>
<text x="305.8" y="91.6">U2</text>
<text x="228.4" y="96.8">L1</text>
<text x="22.7" y="113.3">FU1</text>
<text x="39.2" y="112">D2</text>
<text x="55.8" y="109.5">L2</text>
<text x="93" y="111.9">C7</text>
<text x="112" y="111.9">C6</text>
<text x="292.3" y="111.9">C11</text>
<text x="341.6" y="109.4">R31</text>
<text x="362.1" y="110.6">C12</text>
<text x="225" y="118.2">D1</text>
<text x="250.4" y="115.7">C1</text>
<text x="181.6" y="125.9">R3</text>
<text x="199.6" y="122.1">C2</text>
<text x="341.6" y="124.6">R32</text>
<text x="198" y="134.7">R1</text>
<text x="58.4" y="181.6">R66</text>
<text x="77.8" y="181.6">C42</text>
<text x="60.8" y="194.7">R69</text>
<text x="57.4" y="210.9">Q3</text>
<text x="38.1" y="222.3">R35</text>
</g>
<g font-size="2.1" fill="#000080">
<text x="24.3" y="4.2">A</text>
<text x="61.4" y="4.2">B</text>
<text x="98.4" y="4.2">C</text>
<text x="135.5" y="4.2">D</text>
<text x="172.6" y="4.2">E</text>
<text x="209.7" y="4.2">F</text>
<text x="246.6" y="4.2">G</text>
<text x="283.8" y="4.2">H</text>
<text x="320.9" y="4.2">J</text>
<text x="357.9" y="4.2">K</text>
<text x="3.3" y="19.2">0</text>
<text x="379.1" y="19.2">0</text>
<text x="3.3" y="43.6">1</text>
<text x="379.1" y="43.6">1</text>
<text x="3.3" y="68">2</text>
<text x="379.1" y="68.2">2</text>
<text x="3.3" y="92.4">3</text>
<text x="379.1" y="92.4">3</text>
<text x="3.3" y="116.8">4</text>
<text x="379.1" y="116.8">4</text>
<text x="3.3" y="141">5</text>
<text x="379.1" y="141">5</text>
<text x="3.3" y="165.4">6</text>
<text x="379.1" y="165.4">6</text>
<text x="3.3" y="189.8">7</text>
<text x="379.1" y="189.8">7</text>
<text x="3.3" y="214.2">8</text>
<text x="379.1" y="214.2">8</text>
<text x="3.3" y="238.6">9</text>
<text x="379.1" y="238.6">9</text>
<text x="353.7" y="244">3</text>
<text x="358.4" y="244">of</text>
<text x="363.9" y="244">3</text>
<text x="342.8" y="248.1">2.0</text>
<text x="24" y="253.3">A</text>
<text x="61.1" y="253.3">B</text>
<text x="98.2" y="253.3">C</text>
<text x="135.3" y="253.3">D</text>
<text x="172.4" y="253.3">E</text>
<text x="209.4" y="253.3">F</text>
<text x="246.3" y="253.3">G</text>
<text x="283.5" y="253.3">H</text>
<text x="320.7" y="253.3">J</text>
<text x="357.7" y="253.3">K</text>
</g>
<g font-size="2.1" fill="#800000">
<text x="280.8" y="14.6">ENA = VDD = 3.3V for FW update</text>
<text x="338.8" y="13.4">ENA = 3.3V for FW update</text>
<text x="93.3" y="99.7">1.4A max</text>
<text x="93.8" y="97.2">9V - 32V</text>
<text x="257.9" y="101">2A max</text>
</g>
<g font-size="1.8">
<text x="12.8" y="15.9">VEXT</text>
<text x="33.1" y="15.9">VCOM</text>
<text x="52.1" y="14.6">VCOM</text>
<text x="128.3" y="15.9">VCOM</text>
<text x="183" y="17.2">+3V3</text>
<text x="237.5" y="18.5">+3V3</text>
<text x="20.5" y="30">K</text>
<text x="29.3" y="30">A</text>
<text x="63.6" y="24.9">A</text>
<text x="72.5" y="24.9">K</text>
<text x="89" y="26.1">OUT_2</text>
<text x="134.8" y="24.9">A</text>
<text x="143.6" y="24.9">K</text>
<text x="152.1" y="30">2</text>
<text x="165.2" y="26.1">OUT_1</text>
<text x="187.3" y="26.7" transform="rotate(-90 187.3 26.7)">A</text>
<text x="209.3" y="30">LIGHT-PIPE-X2</text>
<text x="241.8" y="28" transform="rotate(-90 241.8 28)">A</text>
<text x="281.9" y="27.3">L76_RX</text>
<text x="282.1" y="29.9">L76_TX</text>
<text x="284.4" y="24.8">GND</text>
<text x="327.1" y="27.3">M95_RX</text>
<text x="327.3" y="29.9">M95_TX</text>
<text x="330.1" y="24.8">GND</text>
<text x="67.2" y="31.3">39V</text>
<text x="67.2" y="33.8">SOD80</text>
<text x="75.9" y="32.5">2</text>
<text x="138.3" y="31.3">39V</text>
<text x="138.3" y="33.8">SOD80</text>
<text x="187.3" y="35.6" transform="rotate(-90 187.3 35.6)">K</text>
<text x="193.2" y="34.7">LED-MODEM</text>
<text x="247.8" y="36">LED-POWER</text>
<text x="276" y="35">L76_STANDBY</text>
<text x="284.1" y="32.4">+3V3</text>
<text x="324.9" y="35">M95_EOFF</text>
<text x="325.5" y="32.4">M95_PWR</text>
<text x="22.7" y="36.4">SS110-TP</text>
<text x="22.7" y="38.9">SMA</text>
<text x="22.7" y="41.5">1A (40Vr)</text>
<text x="81.6" y="40.3">NMOS</text>
<text x="96.3" y="41.3">C_OUT_1</text>
<text x="140" y="40.1">1</text>
<text x="157.8" y="37.7">NMOS</text>
<text x="157.8" y="40.3">SOT223-3</text>
<text x="193.2" y="37.2">GREEN 0805</text>
<text x="241.8" y="36.8" transform="rotate(-90 241.8 36.8)">K</text>
<text x="247.8" y="38.5">RED 0805</text>
<text x="330.8" y="37.5">+4V</text>
<text x="25.2" y="43.9">C_OUT_2</text>
<text x="51.9" y="46.3">10k</text>
<text x="63.8" y="42.7">1</text>
<text x="81.6" y="42.8">SOT223-3</text>
<text x="81.6" y="45.4">100Vdss</text>
<text x="126.9" y="43.7">10k</text>
<text x="126.9" y="46.3">SM/R_0603</text>
<text x="152.1" y="47.6">3</text>
<text x="157.8" y="42.8">100Vdss</text>
<text x="210.6" y="42.5">620</text>
<text x="210.6" y="45">SM/R_0603</text>
<text x="210.6" y="47.5">1%</text>
<text x="51.9" y="48.8">SM/R_0603</text>
<text x="51.9" y="51.4">1%</text>
<text x="75.9" y="50.1">3</text>
<text x="119.4" y="51.2">6k8</text>
<text x="119.4" y="53.7">SM/R_0603</text>
<text x="126.9" y="48.8">1%</text>
<text x="195.2" y="50.2">M95_NETLIGHT</text>
<text x="222.4" y="51.2">MMUN2232</text>
<text x="242.5" y="48.7">620</text>
<text x="242.5" y="51.2">SM/R_0603</text>
<text x="242.5" y="53.7">1%</text>
<text x="48.3" y="56.3">6k8</text>
<text x="48.3" y="58.8">SM/R_0603</text>
<text x="119.4" y="56.3">1%</text>
<text x="250.2" y="56.6">PB27_LED</text>
<text x="48.3" y="61.4">1%</text>
<text x="88.6" y="87">VIN</text>
<text x="154.8" y="89.7">10nF</text>
<text x="183.9" y="89.4">4V_FB</text>
<text x="271.1" y="88.3">+4V</text>
<text x="285.7" y="89.6">+4V</text>
<text x="145.9" y="95.7">BD9876</text>
<text x="154.8" y="92.3">SM/C_0603</text>
<text x="154.8" y="94.8">50V</text>
<text x="199.2" y="93.3">47k</text>
<text x="199.2" y="95.8">SM/R_0603</text>
<text x="305.8" y="94.4">AP7365-ADJ</text>
<text x="355.6" y="90.8">+3V3</text>
<text x="142.6" y="101.1">8</text>
<text x="199.2" y="98.3">1%</text>
<text x="302.5" y="101.1">1</text>
<text x="323.8" y="101.1">5</text>
<text x="15.3" y="103.5">VEXT</text>
<text x="73.7" y="103.5">VIN</text>
<text x="88.4" y="106.8" transform="rotate(-90 88.4 106.8)">1</text>
<text x="142.6" y="107.4">7</text>
<text x="147.4" y="102.3">VIN</text>
<text x="163" y="103.5">LX</text>
<text x="169" y="102.3">1</text>
<text x="189.3" y="102.1">4V_SW</text>
<text x="228.4" y="105">15uH</text>
<text x="228.4" y="107.5">3A low DCR</text>
<text x="302.5" y="107.4">3</text>
<text x="307.3" y="102.3">IN</text>
<text x="316.3" y="102.3">OUT</text>
<text x="323.8" y="107.4">4</text>
<text x="126.6" y="113.7">4V_EN</text>
<text x="142.6" y="112.5">6</text>
<text x="147.4" y="113.7">EN</text>
<text x="147.4" y="108.6">BST</text>
<text x="162.7" y="112.4">VC</text>
<text x="169" y="111.2">3</text>
<text x="228.4" y="110">(0.2W loss)</text>
<text x="245.8" y="110.6" transform="rotate(-90 245.8 110.6)">1</text>
<text x="307.3" y="108.6">EN</text>
<text x="311.8" y="111.2">GND</text>
<text x="316.7" y="108.6">ADJ</text>
<text x="341.6" y="112.2">39k</text>
<text x="362.1" y="113.4">4.7uF</text>
<text x="22.7" y="118.9">1.85A</text>
<text x="35.7" y="115">A</text>
<text x="44.5" y="115">K</text>
<text x="55.8" y="117.7">2.2uH</text>
<text x="88.4" y="117.9" transform="rotate(-90 88.4 117.9)">2</text>
<text x="93" y="114.7">330uF</text>
<text x="93" y="117.2">CAPAE830X680</text>
<text x="93" y="119.8">50V</text>
<text x="112" y="114.7">100nF</text>
<text x="112" y="117.2">SM/C_0603</text>
<text x="112" y="119.8">50V</text>
<text x="142.6" y="117.6">5</text>
<text x="147.4" y="118.8">SYNC</text>
<text x="155.6" y="119.5" transform="rotate(-90 155.6 119.5)">PAD</text>
<text x="158.2" y="119.5" transform="rotate(-90 158.2 119.5)">GND</text>
<text x="162.9" y="117.5">FB</text>
<text x="169" y="116.3">4</text>
<text x="220.4" y="114.4" transform="rotate(-90 220.4 114.4)">K</text>
<text x="250.4" y="118.5">330uF</text>
<text x="292.3" y="114.7">4.7uF</text>
<text x="292.3" y="117.2">SM/C_0805</text>
<text x="292.3" y="119.8">10V</text>
<text x="313.1" y="116.6" transform="rotate(-90 313.1 116.6)">2</text>
<text x="341.6" y="114.7">SM/R_0603</text>
<text x="341.6" y="117.2">1%</text>
<text x="362.1" y="116">SM/C_0805</text>
<text x="362.1" y="118.5">10V</text>
<text x="22.7" y="121.5">FUSM7351</text>
<text x="22.7" y="124">33V Resettable</text>
<text x="39.2" y="120.2">0.5V</text>
<text x="39.2" y="122.7">SMC</text>
<text x="39.2" y="125.3">3A (40Vr)</text>
<text x="55.8" y="120.2">INDC3225X135</text>
<text x="55.8" y="122.7">1.5A low ESR</text>
<text x="154.4" y="124.3" transform="rotate(-90 154.4 124.3)">9</text>
<text x="157" y="124.3" transform="rotate(-90 157 124.3)">2</text>
<text x="199.6" y="124.9">6.8nF</text>
<text x="220.4" y="123.2" transform="rotate(-90 220.4 123.2)">A</text>
<text x="225" y="121.1">0.5V</text>
<text x="225" y="123.6">SMC</text>
<text x="245.8" y="121.7" transform="rotate(-90 245.8 121.7)">2</text>
<text x="250.4" y="121.1">CAPAE830X680</text>
<text x="250.4" y="123.6">16V low ESR 0.8A ripple</text>
<text x="181.6" y="128.7">15k</text>
<text x="181.6" y="131.1">SM/R_0603</text>
<text x="199.6" y="127.4">SM/C_0603</text>
<text x="225" y="126.1">3A (40Vr)</text>
<text x="225" y="128.7">(0.8W loss)</text>
<text x="341.6" y="127.4">12k</text>
<text x="341.6" y="129.9">SM/R_0603</text>
<text x="181.6" y="133.7">1%</text>
<text x="198" y="137.5">10k</text>
<text x="341.6" y="132.4">1%</text>
<text x="198" y="140">SM/R_0603</text>
<text x="198" y="142.5">1%</text>
<text x="53.4" y="167">VIN</text>
<text x="71.2" y="167">VIN</text>
<text x="58.4" y="184.5">39k</text>
<text x="77.8" y="184.5">100nF</text>
<text x="58.4" y="187">SM/R_0603</text>
<text x="58.4" y="189.5">1%</text>
<text x="77.8" y="187">SM/C_0603</text>
<text x="77.8" y="189.5">50V</text>
<text x="82.6" y="196.2">4V_EN</text>
<text x="60.8" y="199.8">220k</text>
<text x="60.8" y="202.4">SM/R_0603</text>
<text x="60.8" y="204.9">1%</text>
<text x="14.5" y="213.9">C_REBOOT</text>
<text x="57.4" y="213.7">MMUN2232</text>
<text x="38.1" y="225.1">1k5</text>
<text x="38.1" y="227.6">SM/R_0603</text>
<text x="38.1" y="230.2">1%</text>
</g>
<g font-size="1.8" fill="#800000">
<text x="212.7" y="24.3" transform="rotate(-90 212.7 24.3)">LIGHT</text>
<text x="215.2" y="24.9" transform="rotate(-90 215.2 24.9)">PIPE x2</text>
<text x="337" y="98.5">3.4V max 0.5A</text>
</g>
<g font-size="1.8" fill="#000080">
<text x="289.5" y="232.2">FILE NAME:</text>
<text x="353.8" y="231.7">DATE:</text>
<text x="290.6" y="237.7">DESIGN TITLE:</text>
<text x="289.9" y="243">SHEET:</text>
<text x="354.1" y="241.1">PAGE:</text>
<text x="289.5" y="247.9">BY:</text>
<text x="295.1" y="247.9">TIGAL KG</text>
<text x="335.7" y="248.1">REV:</text>
<text x="354.5" y="248.1">TIME:</text>
<text x="363.5" y="248.1">16:24:17</text>
</g>
</svg>
